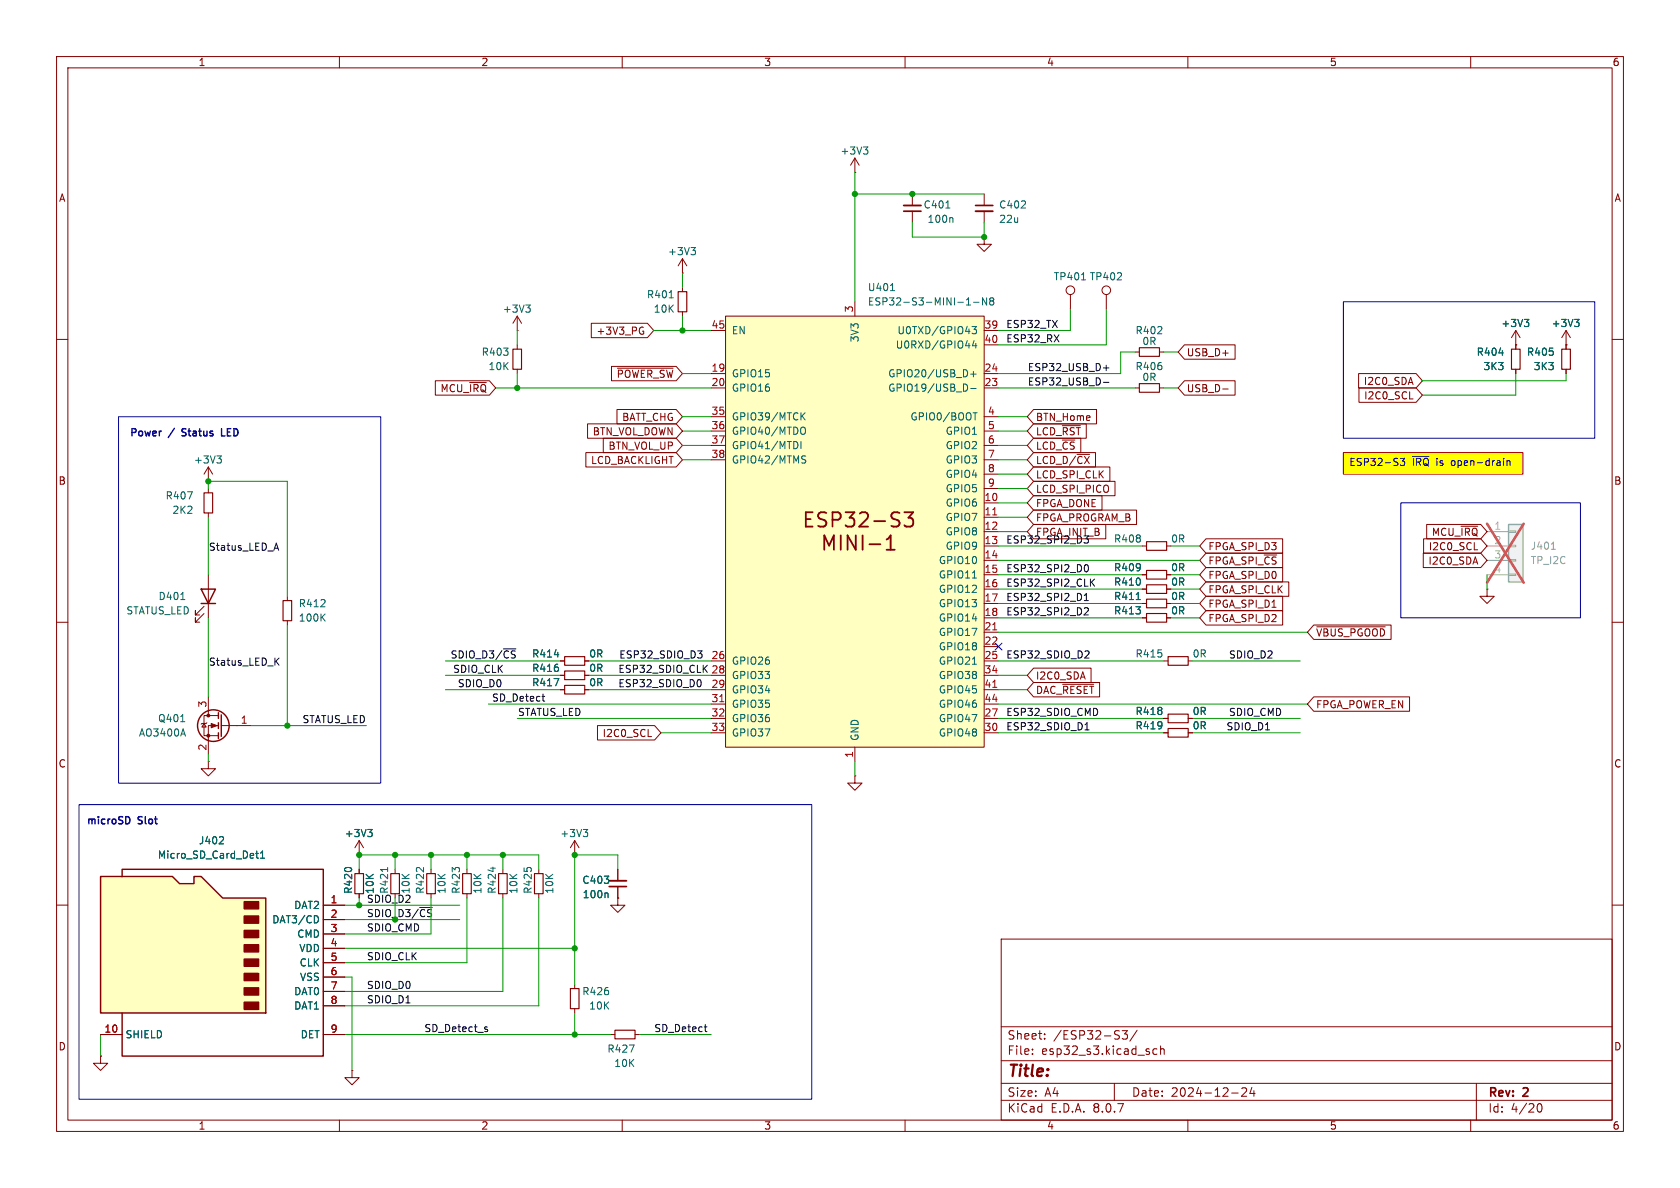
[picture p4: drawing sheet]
<svg xmlns="http://www.w3.org/2000/svg" width="297mm" height="210mm" viewBox="0 0 297 210" stroke-linecap="round" stroke-linejoin="round" font-family="sans-serif">
<g fill="none" stroke="#840000" stroke-width=".18">
<path d="M10 10h277v190h-277zM12 12h273v186h-273zM60 10v2M110 10v2M160 10v2M210 10v2M260 10v2M10 60h2M285 60h2M10 110h2M285 110h2M10 160h2"/>
<path d="M177 166h108v32h-108zM285 160h2M60 198v2M110 198v2M160 198v2M177 194.5h108M177 191.5h108M177 187.5h108M177 181.5h108M182.5 186.3v.1M182.5 185.5v.1M184.7 183.6v.1"/>
<path d="M184.7 182.8v.1M197 191.5v3M198.4 182.2h.9l-.5 .6 .4 .1v.7l-.2 .1h-.4l-.2-.1M201 182.1l-1.3 2M204.5 185.5l-.4-.1-.3 .3v.4l.2 .2h.5M205.2 185.5l.2-.1 .3 .1 .1 .9M205.2 184.9v1.5M210 198v2M217.7 193.2h1.2M219.5 192.4l.6-.1 .2 .1 .1 .3-.9 1.1h.9M221.3 192.2l-.3 1.1h.9M221.7 192.8v1"/>
<path d="M260 198v2M261 191.5v6.5M271.7 195.7l.2-.5 .2-.1a.81 .81 0 0 1 .6 .6 .81 .81 0 0 1-.3 .8h-.4l-.3-.5"/>
</g>
<path d="M237.5 80h31.7v3.8h-31.7z" fill="#ff0"/>
<path d="M36.1 87.1h1.5v3.6h-1.5zM100.8 174.8h1.6v3.5h-1.6zM108.7 182.1h3.6v1.5h-3.6z" fill="none" stroke="#840000" stroke-width=".2"/>
<g fill="none" stroke="#840000" stroke-width=".18">
<path d="M36.8 85.1h.1M36.8 82.6v2.5M36.8 86.4v.7M36.8 90.7v.7M36.8 82.6l.8 1.2M36.8 82.6l-.7 1.2M109.2 158.8v1.2h1.3l-1.3 1.3-1.3-1.3h1.3M109.2 158.8h.1M109.2 153.7v2M109.2 156.7v2.1M101.6 174v.8M101.6 178.3v.8"/>
<path d="M62.2 189.2v1.3h1.3l-1.3 1.3-1.2-1.3h1.2M62.2 189.2h.1M107.9 182.9h.8M112.3 182.9h.7"/>
</g>
<path d="M107.7 155.7h3" fill="none" stroke="#840000" stroke-width=".33"/>
<path d="M107.7 156.7h3" fill="none" stroke="#840000" stroke-width=".3"/>
<path d="M33.2 86.9h.8l-.5 1.3M38.3 80.6h.8l-.4 .5M38.9 81.1l.2 .2v.3l-.2 .3M107.3 157.8l.2 .2v.7M111.3 184.7h.8l-.5 1.3" fill="none" stroke="#006464" stroke-width=".18"/>
<path d="M17.8 154.9h12.7l1.2 1.3h2.6v-1.3h1.3l3.8 3.9h7.6v20.3h-29.2z" fill="#ffffc2"/>
<g fill="#840000" stroke="#840000" stroke-width=".25">
<path d="M43.2 177.2h2.5v1.2h-2.5z"/>
<path d="M43.2 174.6h2.5v1.3h-2.5z"/>
<path d="M43.2 172.1h2.5v1.3h-2.5z"/>
<path d="M43.2 169.5h2.5v1.3h-2.5z"/>
<path d="M43.2 167h2.5v1.3h-2.5z"/>
<path d="M43.2 164.5h2.5v1.2h-2.5z"/>
<path d="M43.2 161.9h2.5v1.3h-2.5z"/>
<path d="M43.2 159.4h2.5v1.3h-2.5z"/>
</g>
<path d="M17.8 154.9h12.7l1.2 1.3h2.6v-1.3h1.3l3.8 3.9h7.6v20.3h-29.2zM21.6 154.9v-1.2h35.5v33h-35.5v-7.6" fill="none" stroke="#840000" stroke-width=".25"/>
<g fill="none" stroke="#840000" stroke-width=".18">
<path d="M161.3 34.3v2M161.3 37.3v2.1M174 34.3v2M174 37.3v2.1M91.4 58.4h.1M91.4 55.9l-.7 1.3M91.4 55.9v2.5M91.4 55.9l.8 1.3M174 41.9v1.3h1.3l-1.3 1.3-1.3-1.3h1.3M174 41.9h.1M189.2 52.1v2.5M195.6 52.1v2.5"/>
<path d="M91.4 61v.7M91.4 65.3v.7M201.9 96.5h.8M206.2 96.5h.8M99.1 116.8h.7M99.1 119.4h.7M103.4 116.8h.7M103.4 119.4h.7M201.9 106.7h.8M201.9 101.6h.8M201.9 104.1h.8M201.9 109.2h.8"/>
<path d="M205.7 116.8h.8M206.2 106.7h.8M206.2 101.6h.8M206.2 104.1h.8M206.2 109.2h.8M210.1 116.8h.7M205.7 129.5h.8M205.7 127h.8M210.1 129.5h.7M210.1 127h.7M63.5 151.1h.1M63.5 148.6l-.8 1.3"/>
<path d="M63.5 148.6v2.5M63.5 153.7v.7M63.5 158v.8M63.5 148.6l.8 1.3M69.8 153.7v.7M76.2 153.7v.7M76.2 158v.8M57.1 160h3.9M57.1 162.6h3.9M57.1 165.1h3.9M57.1 167.6h3.9M57.1 170.2h3.9"/>
<path d="M57.1 172.7h3.9M57.1 175.3h3.9M57.1 177.8h3.9M17.8 186.7v1.3h1.2l-1.2 1.2-1.3-1.2h1.3M17.8 186.7h.1M17.8 182.9h3.8M57.1 182.9h3.9"/>
<circle cx="189.2" cy="51.3" r=".76"/>
<circle cx="195.6" cy="51.3" r=".76"/>
</g>
<g fill="none" stroke="#006464" stroke-width=".18">
<path d="M167.2 36.8h.7M168.3 38.5l.2 .1v.7M93 53.9h.7l-.4 .5M93.5 54.4l.2 .2v.3l-.2 .3M98 115.7h.8M200.9 106h.7M39.4 148l.1 .1v.3l-.8 .8h.8M45.2 150.9h.5M45.4 150.4v1.1l.3 .2M46.1 151.7h.7M46.1 150.8l.3-.4v1.3M65 146.6h.8l-.4 .5"/>
<path d="M65.6 147.1l.2 .3v.3l-.2 .2M68.5 153.3v.8M56.1 161.9l.2 .5-.2 .7"/>
</g>
<g fill="none" stroke="#840000" stroke-width=".2">
<path d="M90.7 61.7h1.5v3.6h-1.5zM202.7 95.8h3.5v1.5h-3.5zM99.8 116.1h3.6v1.5h-3.6zM99.8 118.6h3.6v1.5h-3.6zM202.7 105.9h3.5v1.5h-3.5zM202.7 100.8h3.5v1.6h-3.5zM202.7 103.4h3.5v1.5h-3.5zM202.7 108.5h3.5v1.5h-3.5zM206.5 116.1h3.6v1.5h-3.6zM206.5 128.8h3.6v1.5h-3.6zM206.5 126.2h3.6v1.6h-3.6zM62.7 154.4h1.6v3.6h-1.6z"/>
<path d="M69.1 154.4h1.5v3.6h-1.5zM75.4 154.4h1.6v3.6h-1.6z"/>
</g>
<path d="M159.8 36.3h3M172.5 37.3h3" fill="none" stroke="#840000" stroke-width=".33"/>
<path d="M159.8 37.3h3M172.5 36.3h3" fill="none" stroke="#840000" stroke-width=".3"/>
<path d="M128.3 55.9h45.7v76.2h-45.7z" fill="#ffffc2"/>
<g fill="none" stroke="#840000" stroke-width=".18">
<path d="M151.1 30.5h.1M151.1 27.9v2.6M151.1 27.9l-.7 1.3M151.1 27.9l.8 1.3M120.6 48.3h.1M120.6 45.7l-.7 1.3M120.6 45.7v2.6M120.6 50.8v.8M120.6 55.1v.8M120.6 45.7l.8 1.3M125.7 58.4h2.6M128.3 55.9h45.7v76.2h-45.7z"/>
<path d="M151.1 53.3v2.6M174 58.4h2.5M268 58.4l.7 1.3M268 58.4v3.3M268 58.4l-.8 1.3M276.9 58.4v3.3M276.9 58.4l.7 1.3M276.9 58.4l-.8 1.3M125.7 73.7h2.6M125.7 66h2.6M125.7 68.6h2.6M125.7 76.2h2.6"/>
<path d="M125.7 78.7h2.6M174 73.7h2.5M174 66h2.5M174 68.6h2.5M174 76.2h2.5M174 78.7h2.5M174 61h2.5M200.7 68.6h.7M200.7 62.2h.7M205 68.6h.7M205 62.2h.7M268 61h.1"/>
<path d="M268 65.3v.7M276.9 61h.1M276.9 65.3v.7M125.7 81.3h2.6M174 88.9h2.5M174 91.4h2.5M174 94h2.5M174 96.5h2.5M174 99.1h2.5M174 81.3h2.5M174 83.8h2.5M174 86.4h2.5"/>
<path d="M36.1 108.5l-1.6 1.5v-.8v.8h.8M36.1 107.2l-1.6 1.5v-.7v.7h.8M36.8 101.6v7.6M50.8 105.4v.8M50.8 109.7v.8M125.7 116.8h2.6M125.7 119.4h2.6M174 116.8h2.5M174 101.6h2.5M174 104.1h2.5M174 106.7h2.5M174 109.2h2.5"/>
<path d="M174 111.8h2.5M174 114.3h2.5M174 119.4h2.5M262.9 104.1v1.3h1.3l-1.3 1.3-1.3-1.3h1.3M262.9 104.1h.1M36.1 127.9l.3 .6h-.7zM36.6 127.8l-.2 .1h-.7l-.1 .1M36.8 134.6v1.3h-1.2l1.2 1.3 1.3-1.3h-1.3M36.8 134.6h.1M36.8 123.2v3.3M38.6 128.3h-1.8v5.1M38.6 126.5h-2.5v3.5h2.5"/>
<path d="M39.1 128.3h5.3M99.1 121.9h.7M103.4 121.9h.7M125.7 121.9h2.6M125.7 124.5h2.6M125.7 127h2.6M125.7 129.5h2.6M151.1 137.2v1.2h1.3l-1.3 1.3-1.2-1.3h1.2M151.1 137.2h.1M151.1 132.1v2.5M174 121.9h2.5M174 124.5h2.5"/>
<path d="M174 127h2.5M174 129.5h2.5M82.5 153.7v.7M82.5 158v.8M88.9 153.7v.7M88.9 158v.8M95.2 153.7v.7M95.2 158v.8M101.6 151.1h.1M101.6 148.6l-.8 1.3M101.6 148.6v2.5M101.6 148.6l.8 1.3"/>
</g>
<g fill="none" stroke="#840000" stroke-width=".32">
<path d="M142.5 91.8h.8M143.7 90.6h-1.2v2.5h1.2M145.7 97.2v-2.6l.9 1.9 .8-1.9v2.6M146.1 90.7l-1-.1a.62 .62 0 0 0-.5 .6 .62 .62 0 0 0 .5 .6 .93 .93 0 0 1 1 .6 .65 .65 0 0 1-.5 .7l-1-.1M147.2 91.9h.9a.69 .69 0 0 0 .6-.7 .69 .69 0 0 0-.6-.6h-.9v2.5M148.6 94.6v2.6M149.5 90.6h1.5l-.8 .9a.69 .69 0 0 1 .8 .5v.6l-.2 .4-.2 .1h-.8l-.3-.2M151.3 94.6v2.6l-1.5-2.6v2.6M152 90.8l.4-.2h.6a.69 .69 0 0 1 .3 1l-1.4 1.5h1.6M152.5 94.6v2.6M153.7 96.2h1.9M154.6 92.1h1.9"/>
<path d="M156.7 97.2h1.5M156.7 95.4l.8-.8v2.6M159 90.7l-.9-.1a.62 .62 0 0 0-.5 .6 .62 .62 0 0 0 .5 .6 .93 .93 0 0 1 .9 .6 .65 .65 0 0 1-.5 .7l-.9-.1M159.9 90.6h1.5l-.8 .9a.69 .69 0 0 1 .8 .5v.6l-.2 .4-.2 .1h-.8l-.3-.2"/>
</g>
<g fill="none" stroke="#006464" stroke-width=".18">
<path d="M152.6 26h.8l-.4 .5M153.2 26.5l.2 .2v.3l-.2 .2M118.3 52.6h.7M122.2 43.8h.7l-.4 .4M122.7 44.2l.2 .3v.3l-.2 .2M157.4 51.4h.8M170.9 53.9h.7M170.9 53l.3-.4v1.3M171.8 57.7h.8l-.4 .5 .4 .1v.6l-.2 .1-.6-.1M172.1 53.4h1M174.4 52.6v1.3l-.7-1.3v1.3M175.2 53.2l-.2 .2v.4l.2 .1h.4l.1-.2v-.3l-.3-.2"/>
<path d="M175.2 53.2l-.2-.2 .2-.4h.2l.3 .3-.3 .3M175.2 53.2h.2M269.5 56.5h.8l-.5 .4M270 56.9l.3 .3v.3l-.3 .2M278.4 56.5h.8l-.5 .4M278.9 56.9l.3 .3v.3l-.3 .2M140.9 78.2l.2 .4-.2 .5M141.6 78v1.3M141.8 73.5l.5 .7M141.8 75.5a.43 .43 0 0 1 .6 .4v.5a.43 .43 0 0 1-.6 .4M142.3 73l-.7 .7M170.8 68l.3 .4-.3 .7"/>
<path d="M171.6 68.7h1M171.6 66.1h1M172 73h.8M172.1 65.7v.9M172.2 60.2l-.3 .9h.8M172.4 73v1.2M172.5 60.7v.8M265 62.4h.8M141.8 81.1l.5 .2 .1 .2-.1 .3-.4 .1M141.8 80.7h.6M32 106h.7M56.9 109.1l.6 .7"/>
<path d="M57.5 108.5l-.8 .8M97.9 120h.9l-.6 1.2M171.9 117.4h.7M171.9 102.2h.7M31.9 127.6h.8M32.4 128.8l.4 1.3M87.2 153.3v.8M103.1 146.6h.8l-.4 .5M103.7 147.1l.2 .3v.3l-.2 .2"/>
</g>
<path d="M175.5 91h.7M175.5 111.3h.7M127.2 124h.8M175.5 121.5h.7" fill="none" stroke="#a90000" stroke-width=".18"/>
<g fill="none" stroke="#840000" stroke-width=".25">
<path d="M35.6 104.1h2.5l-1.3 2.6zM35.6 106.7h2.5M38.6 126v1M38.6 127.8v1M38.6 129.5v1.1M39.1 126.4v3.8"/>
<circle cx="37.7" cy="128.3" r="2.79"/>
</g>
<g fill="#840000" stroke="#840000" stroke-width=".18">
<path d="M37.3 127.9l1.1 .4-1.1 .4z"/>
<circle cx="36.8" cy="130" r=".25"/>
<circle cx="36.8" cy="126.5" r=".25"/>
</g>
<path d="M119.9 51.6h1.5v3.5h-1.5zM201.4 61.5h3.6v1.5h-3.6zM201.4 67.8h3.6v1.5h-3.6zM267.2 61.7h1.5v3.6h-1.5zM276.1 61.7h1.5v3.6h-1.5zM50 106.2h1.6v3.5h-1.6zM99.8 121.2h3.6v1.5h-3.6zM81.8 154.4h1.5v3.6h-1.5zM88.1 154.4h1.6v3.6h-1.6zM94.5 154.4h1.5v3.6h-1.5z" fill="none" stroke="#840000" stroke-width=".2"/>
<path d="M266.7 92.7h2.5v10.2h-2.5z" fill="#f0f0f0"/>
<path d="M262.9 94h3.8M262.9 96.5h3.8M262.9 99.1h3.8M266.7 98.9h1.3v.3h-1.3zM266.7 96.4h1.3v.2h-1.3zM266.7 93.9h1.3v.2h-1.3zM262.9 101.6h3.8M266.7 101.5h1.3v.2h-1.3z" fill="none" stroke="#a1a1a1" stroke-width=".18"/>
<path d="M266.7 92.7h2.5v10.2h-2.5z" fill="none" stroke="#a1a1a1" stroke-width=".25"/>
<path d="M274.2 97.1h.8" fill="none" stroke="#989898" stroke-width=".18"/>
<path d="M262.9 92.6l6.5 10.4M269.4 92.6l-6.5 10.4" fill="none" stroke="#e65255" stroke-width=".46"/>
<g fill="none" stroke="#840000" stroke-width=".18">
<path d="M104.5 57.1h10l1.1 1.3-1.1 1.3h-10zM113.4 57.8l.3 .1M113.6 58.5h.2v.5l-.2 .1M77 67.3h9.5l1.1 1.3-1.1 1.3h-9.5zM83 67.6h3M103.9 74.9h15.6l1.1 1.3-1.1 1.3h-15.6zM106.7 77.5h12.8l1.1 1.2-1.1 1.3h-12.8zM108.1 64.8h11.4l1.1 1.2-1.1 1.3h-11.4zM109.1 72.4h10.4l1.1 1.3-1.1 1.2h-10.4zM109.1 65.1h9.9M182.7 72.4h11.2v2.5h-11.2l-1.1-1.2zM182.7 74.9h9.3v2.6h-9.3l-1.1-1.3z"/>
<path d="M182.7 77.5h8.4v2.5h-8.4l-1.1-1.3zM187.8 75.2h3.2M209.4 67.3h8.9v2.6h-8.9l-1.1-1.3zM209.4 61h8.9v2.5h-8.9l-1.1-1.3zM216.2 68.8h.9M240.2 66h10.1l1.2 1.3-1.2 1.3h-10.1zM240.2 68.6h10.1l1.2 1.3-1.2 1.2h-10.1zM249.2 70.5h.6M268 61h.1M268 61v.7M268 65.3v.7M276.9 61h.1"/>
<path d="M276.9 61v.7M276.9 65.3v.7M103.6 80h15.9l1.1 1.3-1.1 1.3h-15.9zM182.7 82.5h13.5v2.6h-13.5l-1.1-1.3zM182.7 80h11v2.6h-11l-1.1-1.3zM182.7 90.2h18.2v2.5h-18.2l-1.1-1.3zM182.7 85.1h14.4v2.5h-14.4l-1.1-1.2zM182.7 92.7h12.8v2.6h-12.8l-1.1-1.3zM182.7 87.6h12.1v2.6h-12.1l-1.1-1.3zM213.2 95.2h13.6v2.6h-13.6l-1.1-1.3zM213.2 97.8h13.6v2.5h-13.6l-1.1-1.2zM251.6 97.8h10.2l1.1 1.3-1.1 1.2h-10.2z"/>
<path d="M251.7 95.2h10.1l1.1 1.3-1.1 1.3h-10.1zM252.2 92.7h9.6l1.1 1.3-1.1 1.3h-9.6zM258.3 93h2.9M260.6 97.2h.6M99.1 116.8h.7M99.1 119.4h.7M103.4 116.8h.7M103.4 119.4h.7M182.7 118.1h10.2v2.6h-10.2l-1.1-1.3zM201.9 109.2h.8M201.9 104.1h.8M201.9 101.6h.8"/>
<path d="M201.9 106.7h.8M206.2 109.2h.8M206.2 104.1h.8M206.2 101.6h.8M206.2 106.7h.8M213.2 102.9h14.6v2.5h-14.6l-1.1-1.3zM213.2 107.9h13.6v2.6h-13.6l-1.1-1.3zM213.2 105.4h13.6v2.6h-13.6l-1.1-1.3zM213.2 100.3h13.6v2.6h-13.6l-1.1-1.3zM232.3 110.5h13.6v2.5h-13.6l-1.2-1.2zM232.8 110.8h12.1M99.1 121.9h.7"/>
<path d="M103.4 121.9h.7M105.6 128.3h10.1l1.1 1.2-1.1 1.3h-10.1zM114.6 130.2h.6M182.7 120.6h11.7v2.6h-11.7l-1.1-1.3zM187.9 121h5.5M205.7 127h.8M205.7 129.5h.8M210.1 127h.7M210.1 129.5h.7M232.3 123.2h16.9v2.5h-16.9l-1.2-1.2zM63.5 151.1h.1M63.5 153.7v.7"/>
<path d="M63.5 158v.8M109.2 158.8h.1M109.2 153.7v2M109.2 156.7v2.1M57.1 160h3.9M57.1 162.6h3.9M57.1 165.1h3.9M57.1 167.6h3.9M57.1 170.2h3.9M57.1 172.7h3.9M57.1 175.3h3.9M57.1 177.8h3.9"/>
<path d="M17.8 186.7h.1M17.8 182.9h3.8M57.1 182.9h3.9"/>
</g>
<g fill="none" stroke="#0f0f0f" stroke-width=".18">
<path d="M195.1 65h.9M195.1 67.6h.9M48.5 96.9h.6M48.8 96l.5 1.3M191.9 99.9l.1-.1a.68 .68 0 0 1 .4 .7 .68 .68 0 0 1-.4 .6l-.1-.1M192.4 95.8l-.2 .2h-.4M48.8 116.9l.5 .7M49.3 116.3l-.7 .8M123.3 115.1h.8l-.4 .4M124 115.6l.1 .2-.1 .5M191.7 106.2h.7M191.7 105.3l.4-.4v1.3"/>
<path d="M191.9 107.4l.4 .1 .1 .3-.8 .9h.8M192.3 115.1l.2 .2v.3l-.8 .7h.8M193 102.9l.5 .7M193.5 102.4l-.7 .7M95.8 123.1h.5M96 123.8l.3 .1M123.8 120.2l.2 .4-.2 .7M191.8 129h.7M192.1 127.9l.1-.1v1.2M85.9 181.9l.3 .1v.2l-.2 .2h-.2M85.9 181.5l.3 .1M124.5 181.5h.5"/>
<path d="M124.7 182.2l.3 .2"/>
</g>
<path d="M32.2 77l.1 .1M32.2 75.9v.4M39.2 75.8v1.3h.6" fill="none" stroke="#0000c2" stroke-width=".25"/>
<path d="M237.5 80h31.7v3.8h-31.7z" fill="none" stroke="#c20000" stroke-width=".18"/>
<path d="M237.5 53.3h44.4v24.2h-44.4zM21 73.7h46.3v64.7h-46.3zM247.6 81h.7l-.4 .5 .4 .1v.6l-.2 .1-.5-.1M247.6 88.9h31.8v20.3h-31.8zM249.7 80.7h2.9M265.8 81v.1M265.8 81.4v.9M266.4 81.4v.9M266.4 81.6l.2-.2 .3 .1 .1 .8M14 142.2h129.5v52.1h-129.5z" fill="none" stroke="#0000c2" stroke-width=".18"/>
<g fill="none" stroke="#009600" stroke-width=".18">
<path d="M151.1 34.3h22.9M151.1 30.5v22.8M161.3 39.4v2.5h12.7v-2.5M91.4 58.4v2.6M115.6 58.4h10.1M120.6 48.3v2.5M120.6 55.9v2.5M189.2 54.6v3.8h-12.7M195.6 54.6v6.4h-19.1M87.6 68.6h38.1M91.4 66v2.6M120.6 66h5.1"/>
<path d="M120.6 73.7h5.1M120.6 76.2h5.1M120.6 78.7h5.1M176.5 68.6h24.2M176.5 73.7h5.1M176.5 76.2h5.1M176.5 78.7h5.1M200.7 62.2h-2.6v3.8h-21.6M205.7 68.6h2.6M205.7 62.2h2.6M268 66v3.9h-16.5M276.9 66v1.3h-25.4"/>
<path d="M36.8 86.4v-1.3h14v20.3M36.8 91.4v10.2M120.6 81.3h5.1M176.5 94h5.1M176.5 91.4h5.1M176.5 96.5h25.4M176.5 99.1h35.6M176.5 81.3h5.1M176.5 86.4h5.1M176.5 88.9h5.1M176.5 83.8h5.1M207 96.5h5.1"/>
<path d="M36.8 109.2v14M50.8 110.5v17.8M78.7 119.4h20.4M78.7 116.8h20.4M104.1 119.4h21.6M104.1 116.8h21.6M176.5 104.1h25.4M176.5 106.7h25.4M176.5 119.4h5.1M176.5 109.2h25.4M176.5 101.6h25.4M176.5 116.8h29.2"/>
<path d="M176.5 111.8h54.6M207 104.1h5.1M207 106.7h5.1M207 109.2h5.1M207 101.6h5.1M210.8 116.8h19.1M262.9 101.6v2.5M36.8 133.4v1.2M44.4 128.3h20.4M78.7 121.9h20.4M86.4 124.5h39.3M91.4 127h34.3"/>
<path d="M104.1 121.9h21.6M116.8 129.5h8.9M151.1 134.6v2.6M176.5 121.9h5.1M176.5 127h29.2M176.5 129.5h29.2M176.5 124.5h54.6M210.8 127h19.1M210.8 129.5h19.1M63.5 153.7v-2.6h31.7v2.6M63.5 158.8v1.2M69.8 151.1v2.6"/>
<path d="M69.8 158.8v3.8M76.2 151.1v2.6M76.2 158.8v6.3h-15.2M82.5 151.1v2.6M82.5 158.8v11.4h-21.5M88.9 151.1v2.6M88.9 158.8v16.5h-27.9M95.2 158.8v19h-34.2M109.2 153.7v-2.6h-7.6v22.9M61 160h20.3M61 162.6h20.3M61 167.6h40.6"/>
<path d="M61 172.7h1.2v16.5M101.6 179.1v3.8M17.8 182.9v3.8M61 182.9h46.9M113 182.9h12.7"/>
</g>
<path d="M175.9 113.7l1.2 1.2M177.1 113.7l-1.2 1.2" fill="none" stroke="#000084" stroke-width=".18"/>
<g fill="none" stroke="#006464" stroke-width=".18">
<path d="M269.5 56.5h.8l-.5 .4M270 56.9l.3 .3v.3l-.3 .2M278.4 56.5h.8l-.5 .4M278.9 56.9l.3 .3v.3l-.3 .2M265 62.4h.8M97.9 120h.9l-.6 1.2M98 115.7h.8M200.9 106h.7M39.4 148l.1 .1v.3l-.8 .8h.8M45.2 150.9h.5M45.4 150.4v1.1l.3 .2M46.1 151.7h.7"/>
<path d="M46.1 150.8l.3-.4v1.3M65 146.6h.8l-.4 .5M65.6 147.1l.2 .3v.3l-.2 .2M107.3 157.8l.2 .2v.7M56.1 161.9l.2 .5-.2 .7"/>
</g>
<g fill="#009600" stroke="#009600" stroke-width=".18">
<circle cx="36.8" cy="85.1" r=".46"/>
<circle cx="151.1" cy="34.3" r=".46"/>
<circle cx="161.3" cy="34.3" r=".46"/>
<circle cx="120.6" cy="58.4" r=".46"/>
<circle cx="174" cy="41.9" r=".46"/>
<circle cx="91.4" cy="68.6" r=".46"/>
<circle cx="63.5" cy="160" r=".46"/>
<circle cx="69.8" cy="151.1" r=".46"/>
<circle cx="63.5" cy="151.1" r=".46"/>
<circle cx="82.5" cy="151.1" r=".46"/>
<circle cx="50.8" cy="128.3" r=".46"/>
<circle cx="76.2" cy="151.1" r=".46"/>
<circle cx="101.6" cy="151.1" r=".46"/>
<circle cx="88.9" cy="151.1" r=".46"/>
<circle cx="101.6" cy="182.9" r=".46"/>
<circle cx="101.6" cy="167.6" r=".46"/>
</g>
<text font-size="2.8" fill="#840000" x="178" y="190.9">Title:</text>
<g font-size="2.1" fill="#840000">
<text x="178" y="184">Sheet:</text>
<text x="186.2" y="184">/ESP32-S3/</text>
<text x="178" y="186.7">File:</text>
<text x="184.1" y="186.7">esp32_s3.kicad_sch</text>
<text x="178" y="196.9">KiCad</text>
<text x="178" y="194.1">Size:</text>
<text x="184.7" y="194.1">A4</text>
<text x="185.7" y="196.9">E.D.A.</text>
<text x="193.3" y="196.9">8.0.7</text>
<text x="200" y="194.1">Date:</text>
<text x="207" y="194.1">2024-12-24</text>
<text x="263" y="194.3">Rev:</text>
<text x="263" y="196.9">Id:</text>
<text x="267.1" y="196.9">4/20</text>
<text x="269.4" y="194.3">2</text>
</g>
<g font-size="1.8" fill="#840000">
<text x="35" y="11.9">1</text>
<text x="85" y="11.9">2</text>
<text x="135" y="11.9">3</text>
<text x="185" y="11.9">4</text>
<text x="235" y="11.9">5</text>
<text x="285" y="11.9">6</text>
<text x="10.3" y="35.9">A</text>
<text x="285.3" y="35.9">A</text>
<text x="105.4" y="59.4">+3V3_PG</text>
<text x="209.7" y="63.2">USB_D+</text>
<text x="77.8" y="69.5">MCU_~{IRQ}</text>
<text x="108.9" y="67">~{POWER_SW}</text>
<text x="209.7" y="69.5">USB_D-</text>
<text x="241" y="68.3">I2C0_SDA</text>
<text x="241.1" y="70.8">I2C0_SCL</text>
<text x="104.7" y="77.2">BTN_VOL_DOWN</text>
<text x="109.9" y="74.6">BATT_CHG</text>
<text x="183" y="74.6">BTN_Home</text>
<text x="183" y="77.2">LCD_~{RST}</text>
<text x="104.4" y="82.2">LCD_BACKLIGHT</text>
<text x="107.5" y="79.7">BTN_VOL_UP</text>
<text x="183" y="82.2">LCD_D/~{CX}</text>
<text x="183" y="79.7">LCD_~{CS}</text>
<text x="10.3" y="85.9">B</text>
<text x="183" y="84.8">LCD_SPI_CLK</text>
<text x="183" y="87.3">LCD_SPI_PICO</text>
<text x="183" y="89.9">FPGA_DONE</text>
<text x="285.3" y="85.9">B</text>
<text x="183" y="92.4">FPGA_PROGRAM_B</text>
<text x="253" y="94.9">MCU_~{IRQ}</text>
<text x="213.5" y="97.5">FPGA_SPI_D3</text>
<text x="213.5" y="100">FPGA_SPI_~{CS}</text>
<text x="252.4" y="100">I2C0_SDA</text>
<text x="252.5" y="97.5">I2C0_SCL</text>
<text x="213.5" y="105.1">FPGA_SPI_CLK</text>
<text x="213.5" y="107.6">FPGA_SPI_D1</text>
<text x="213.5" y="102.6">FPGA_SPI_D0</text>
<text x="213.5" y="110.2">FPGA_SPI_D2</text>
<text x="232.6" y="112.7">~{VBUS_PGOOD}</text>
<text x="183" y="120.3">I2C0_SDA</text>
<text x="183" y="122.9">DAC_~{RESET}</text>
<text x="232.6" y="125.4">FPGA_POWER_EN</text>
<text x="106.4" y="130.5">I2C0_SCL</text>
<text x="10.3" y="135.9">C</text>
<text x="285.3" y="135.9">C</text>
<text x="10.3" y="185.9">D</text>
<text x="285.3" y="185.9">D</text>
<text x="35" y="199.9">1</text>
<text x="85" y="199.9">2</text>
<text x="135" y="199.9">3</text>
<text x="185" y="199.9">4</text>
<text x="235" y="199.9">5</text>
<text x="285" y="199.9">6</text>
</g>
<g font-size="1.8" fill="#006464">
<text x="148.5" y="27.5">+3V3</text>
<text x="163.2" y="37.1">C401</text>
<text x="163.9" y="39.6">100n</text>
<text x="176.5" y="37.1">C402</text>
<text x="176.5" y="39.6">22u</text>
<text x="118" y="45.3">+3V3</text>
<text x="114.3" y="52.9">R401</text>
<text x="153.3" y="51.7">U401</text>
<text x="186.2" y="49.8">TP401 TP402</text>
<text x="88.8" y="55.5">+3V3</text>
<text x="115.5" y="55.5">10K</text>
<text x="129.3" y="59.3">EN</text>
<text x="153.3" y="54.2">ESP32-S3-MINI-1-N8</text>
<text x="158.6" y="59.3">U0TXD/GPIO43</text>
<text x="200.6" y="59.3">R402</text>
<text x="265.3" y="58">+3V3</text>
<text x="274.2" y="58">+3V3</text>
<text x="85.1" y="63.1">R403</text>
<text x="86.3" y="65.6">10K</text>
<text x="152" y="60.6" transform="rotate(-90 152 60.6)">3V3</text>
<text x="158.3" y="61.8">U0RXD/GPIO44</text>
<text x="200.6" y="65.6">R406</text>
<text x="201.9" y="61.2">0R</text>
<text x="261" y="63.1">R404</text>
<text x="262.2" y="65.6">3K3</text>
<text x="269.8" y="63.1">R405</text>
<text x="271.1" y="65.6">3K3</text>
<text x="129.3" y="66.9">GPIO15</text>
<text x="129.3" y="69.4">GPIO16</text>
<text x="156.9" y="69.4">GPIO19/USB_D-</text>
<text x="156.9" y="66.9">GPIO20/USB_D+</text>
<text x="201.9" y="67.5">0R</text>
<text x="129.3" y="74.5">GPIO39/MTCK</text>
<text x="129.3" y="77.1">GPIO40/MTDO</text>
<text x="160.9" y="74.5">GPIO0/BOOT</text>
<text x="167.1" y="77.1">GPIO1</text>
<text x="34.2" y="82.1">+3V3</text>
<text x="129.3" y="79.6">GPIO41/MTDI</text>
<text x="129.3" y="82.1">GPIO42/MTMS</text>
<text x="167.1" y="79.6">GPIO2</text>
<text x="167.1" y="82.1">GPIO3</text>
<text x="29.2" y="88.5">R407</text>
<text x="167.1" y="89.8">GPIO6</text>
<text x="167.1" y="84.7">GPIO4</text>
<text x="167.1" y="87.2">GPIO5</text>
<text x="30.4" y="91">2K2</text>
<text x="167.1" y="92.3">GPIO7</text>
<text x="167.1" y="94.8">GPIO8</text>
<text x="165.9" y="99.9">GPIO10</text>
<text x="167.1" y="97.4">GPIO9</text>
<text x="196.8" y="101.2">R409</text>
<text x="196.8" y="96.1">R408</text>
<text x="206.9" y="101.2">0R</text>
<text x="206.9" y="96.1">0R</text>
<text x="27.9" y="106.3">D401</text>
<text x="52.7" y="107.5">R412</text>
<text x="165.9" y="102.5">GPIO11</text>
<text x="165.9" y="105">GPIO12</text>
<text x="165.9" y="107.5">GPIO13</text>
<text x="196.8" y="106.3">R411</text>
<text x="196.8" y="103.7">R410</text>
<text x="206.9" y="106.3">0R</text>
<text x="206.9" y="103.7">0R</text>
<text x="22.2" y="108.8">STATUS_LED</text>
<text x="52.7" y="110.1">100K</text>
<text x="165.9" y="110.1">GPIO14</text>
<text x="165.9" y="112.6">GPIO17</text>
<text x="196.8" y="108.8">R413</text>
<text x="206.9" y="108.8">0R</text>
<text x="94" y="116.4">R414</text>
<text x="94" y="119">R416</text>
<text x="104.1" y="116.4">0R</text>
<text x="104.1" y="119">0R</text>
<text x="129.3" y="117.7">GPIO26</text>
<text x="165.9" y="117.7">GPIO21</text>
<text x="165.9" y="115.2">GPIO18</text>
<text x="200.6" y="116.4">R415</text>
<text x="210.7" y="116.4">0R</text>
<text x="94" y="121.5">R417</text>
<text x="104.1" y="121.5">0R</text>
<text x="129.3" y="120.2">GPIO33</text>
<text x="129.3" y="122.8">GPIO34</text>
<text x="129.3" y="125.3">GPIO35</text>
<text x="165.9" y="122.8">GPIO45</text>
<text x="165.9" y="125.3">GPIO46</text>
<text x="165.9" y="120.2">GPIO38</text>
<text x="24.5" y="130.4">AO3400A</text>
<text x="27.8" y="127.9">Q401</text>
<text x="129.3" y="127.9">GPIO36</text>
<text x="129.3" y="130.4">GPIO37</text>
<text x="152" y="131.1" transform="rotate(-90 152 131.1)">GND</text>
<text x="165.9" y="127.9">GPIO47</text>
<text x="165.9" y="130.4">GPIO48</text>
<text x="200.6" y="129.1">R419</text>
<text x="200.6" y="126.6">R418</text>
<text x="210.7" y="129.1">0R</text>
<text x="210.7" y="126.6">0R</text>
<text x="35.1" y="149.5">J402</text>
<text x="60.9" y="148.2">+3V3</text>
<text x="99" y="148.2">+3V3</text>
<text x="27.8" y="152">Micro_SD_Card_Det1</text>
<text x="51.9" y="160.9">DAT2</text>
<text x="62.5" y="158.1" transform="rotate(-90 62.5 158.1)">R420</text>
<text x="66.3" y="158.1" transform="rotate(-90 66.3 158.1)">10K</text>
<text x="75.2" y="158.1" transform="rotate(-90 75.2 158.1)">R422</text>
<text x="79" y="158.1" transform="rotate(-90 79 158.1)">10K</text>
<text x="81.5" y="158.1" transform="rotate(-90 81.5 158.1)">R423</text>
<text x="85.3" y="158.1" transform="rotate(-90 85.3 158.1)">10K</text>
<text x="87.9" y="158.1" transform="rotate(-90 87.9 158.1)">R424</text>
<text x="91.7" y="158.1" transform="rotate(-90 91.7 158.1)">10K</text>
<text x="94.2" y="158.1" transform="rotate(-90 94.2 158.1)">R425</text>
<text x="98" y="158.1" transform="rotate(-90 98 158.1)">10K</text>
<text x="102.9" y="156.4">C403</text>
<text x="102.9" y="159">100n</text>
<text x="48" y="163.4">DAT3/CD</text>
<text x="52.4" y="166">CMD</text>
<text x="52.8" y="168.5">VDD</text>
<text x="52.9" y="171">CLK</text>
<text x="52.9" y="173.6">VSS</text>
<text x="51.9" y="176.1">DAT0</text>
<text x="51.9" y="178.7">DAT1</text>
<text x="102.8" y="176.1">R426</text>
<text x="104" y="178.7">10K</text>
<text x="22.1" y="183.7">SHIELD</text>
<text x="53.1" y="183.7">DET</text>
<text x="107.3" y="186.3">R427</text>
<text x="108.5" y="188.8">10K</text>
</g>
<g font-size="1.8" fill="#a90000">
<text x="125.7" y="58.2">45</text>
<text x="150.9" y="55.3" transform="rotate(-90 150.9 55.3)">3</text>
<text x="173.9" y="58.2">39</text>
<text x="125.7" y="65.8">19</text>
<text x="173.9" y="65.8">24</text>
<text x="173.9" y="60.7">40</text>
<text x="125.7" y="68.3">20</text>
<text x="173.9" y="68.3">23</text>
<text x="125.7" y="73.4">35</text>
<text x="125.7" y="75.9">36</text>
<text x="174.6" y="73.4">4</text>
<text x="174.6" y="75.9">5</text>
<text x="125.7" y="78.5">37</text>
<text x="125.7" y="81">38</text>
<text x="174.6" y="78.5">6</text>
<text x="174.6" y="81">7</text>
<text x="174.6" y="83.6">8</text>
<text x="173.9" y="88.6">10</text>
<text x="174.6" y="86.1">9</text>
<text x="173.9" y="91.2">11</text>
<text x="173.9" y="93.7">12</text>
<text x="173.9" y="96.3">13</text>
<text x="173.9" y="98.8">14</text>
<text x="173.9" y="101.3">15</text>
<text x="173.9" y="103.9">16</text>
<text x="173.9" y="106.4">17</text>
<text x="173.9" y="109">18</text>
<text x="173.9" y="111.5">21</text>
<text x="125.7" y="116.6">26</text>
<text x="173.9" y="116.6">25</text>
<text x="173.9" y="114">22</text>
<text x="173.9" y="119.1">34</text>
<text x="36.6" y="125.2" transform="rotate(-90 36.6 125.2)">3</text>
<text x="125.7" y="121.7">29</text>
<text x="125.7" y="124.2">31</text>
<text x="173.9" y="121.7">41</text>
<text x="173.9" y="124.2">44</text>
<text x="42.5" y="128">1</text>
<text x="125.7" y="126.7">32</text>
<text x="125.7" y="129.3">33</text>
<text x="173.9" y="126.7">27</text>
<text x="173.9" y="129.3">30</text>
<text x="36.6" y="132.8" transform="rotate(-90 36.6 132.8)">2</text>
<text x="150.9" y="134.1" transform="rotate(-90 150.9 134.1)">1</text>
<text x="58.3" y="159.8">1</text>
<text x="58.3" y="162.3">2</text>
<text x="58.3" y="164.8">3</text>
<text x="58.3" y="167.4">4</text>
<text x="58.3" y="169.9">5</text>
<text x="58.3" y="172.5">6</text>
<text x="58.3" y="175">7</text>
<text x="58.3" y="177.5">8</text>
<text x="18.4" y="182.6">10</text>
<text x="58.3" y="182.6">9</text>
</g>
<g font-size="1.8" fill="#0f0f0f">
<text x="177.8" y="58.1">ESP32_TX</text>
<text x="177.8" y="60.6">ESP32_RX</text>
<text x="181.6" y="65.7">ESP32_USB_D+</text>
<text x="181.6" y="68.2">ESP32_USB_D-</text>
<text x="183" y="94.9">FPGA_INIT_B</text>
<text x="36.8" y="97.4">Status_LED_A</text>
<text x="177.8" y="96.2">ESP32_SPI2_D3</text>
<text x="177.8" y="101.3">ESP32_SPI2_D0</text>
<text x="177.8" y="103.8">ESP32_SPI2_CLK</text>
<text x="177.8" y="106.3">ESP32_SPI2_D1</text>
<text x="177.8" y="108.9">ESP32_SPI2_D2</text>
<text x="36.8" y="117.8">Status_LED_K</text>
<text x="79.6" y="116.5">SDIO_D3/~{CS}</text>
<text x="80" y="119">SDIO_CLK</text>
<text x="109.2" y="119">ESP32_SDIO_CLK 28</text>
<text x="109.4" y="116.5">ESP32_SDIO_D3</text>
<text x="177.8" y="116.5">ESP32_SDIO_D2</text>
<text x="217.2" y="116.5">SDIO_D2</text>
<text x="80.8" y="121.6">SDIO_D0</text>
<text x="86.9" y="124.1">SD_Detect</text>
<text x="109.2" y="121.6">ESP32_SDIO_D0</text>
<text x="53.4" y="127.9">STATUS_LED</text>
<text x="91.5" y="126.7">STATUS_LED</text>
<text x="177.8" y="126.7">ESP32_SDIO_CMD</text>
<text x="177.8" y="129.2">ESP32_SDIO_D1</text>
<text x="216.7" y="129.2">SDIO_D1</text>
<text x="217.2" y="126.7">SDIO_CMD</text>
<text x="64.8" y="159.7">SDIO_D2</text>
<text x="68.8" y="158.1" transform="rotate(-90 68.8 158.1)">R421</text>
<text x="72.6" y="158.1" transform="rotate(-90 72.6 158.1)">10K</text>
<text x="64.8" y="164.8">SDIO_CMD</text>
<text x="64.8" y="169.8">SDIO_CLK</text>
<text x="64.8" y="174.9">SDIO_D0</text>
<text x="64.8" y="177.5">SDIO_D1</text>
<text x="74.9" y="182.5">SD_Detect_s</text>
<text x="115.6" y="182.5">SD_Detect</text>
</g>
<g font-size="1.8" fill="#0000c2">
<text x="22.9" y="77.2">Power</text>
<text x="30" y="77.2">/</text>
<text x="32.8" y="77.2">Status</text>
<text x="40.2" y="77.2">LED</text>
<text x="238.4" y="82.7">ESP32-S3</text>
<text x="249.7" y="82.7">~{IRQ}</text>
<text x="254" y="82.7">is</text>
<text x="256.8" y="82.7">open-drain</text>
<text x="15.2" y="145.8">microSD</text>
<text x="24.5" y="145.8">Slot</text>
</g>
<g font-size="1.8" fill="#aaa">
<text x="264.1" y="93.7">1</text>
<text x="264.1" y="96.3">2</text>
<text x="264.1" y="98.8">3</text>
<text x="264.1" y="101.3">4</text>
</g>
<g font-size="1.8" fill="#989898">
<text x="270.5" y="97.4">J401</text>
<text x="270.5" y="99.9">TP_I2C</text>
</g>
<text font-size="1.8" fill="#009600" x="64.8" y="162.2">SDIO_D3/~{CS}</text>
</svg>
